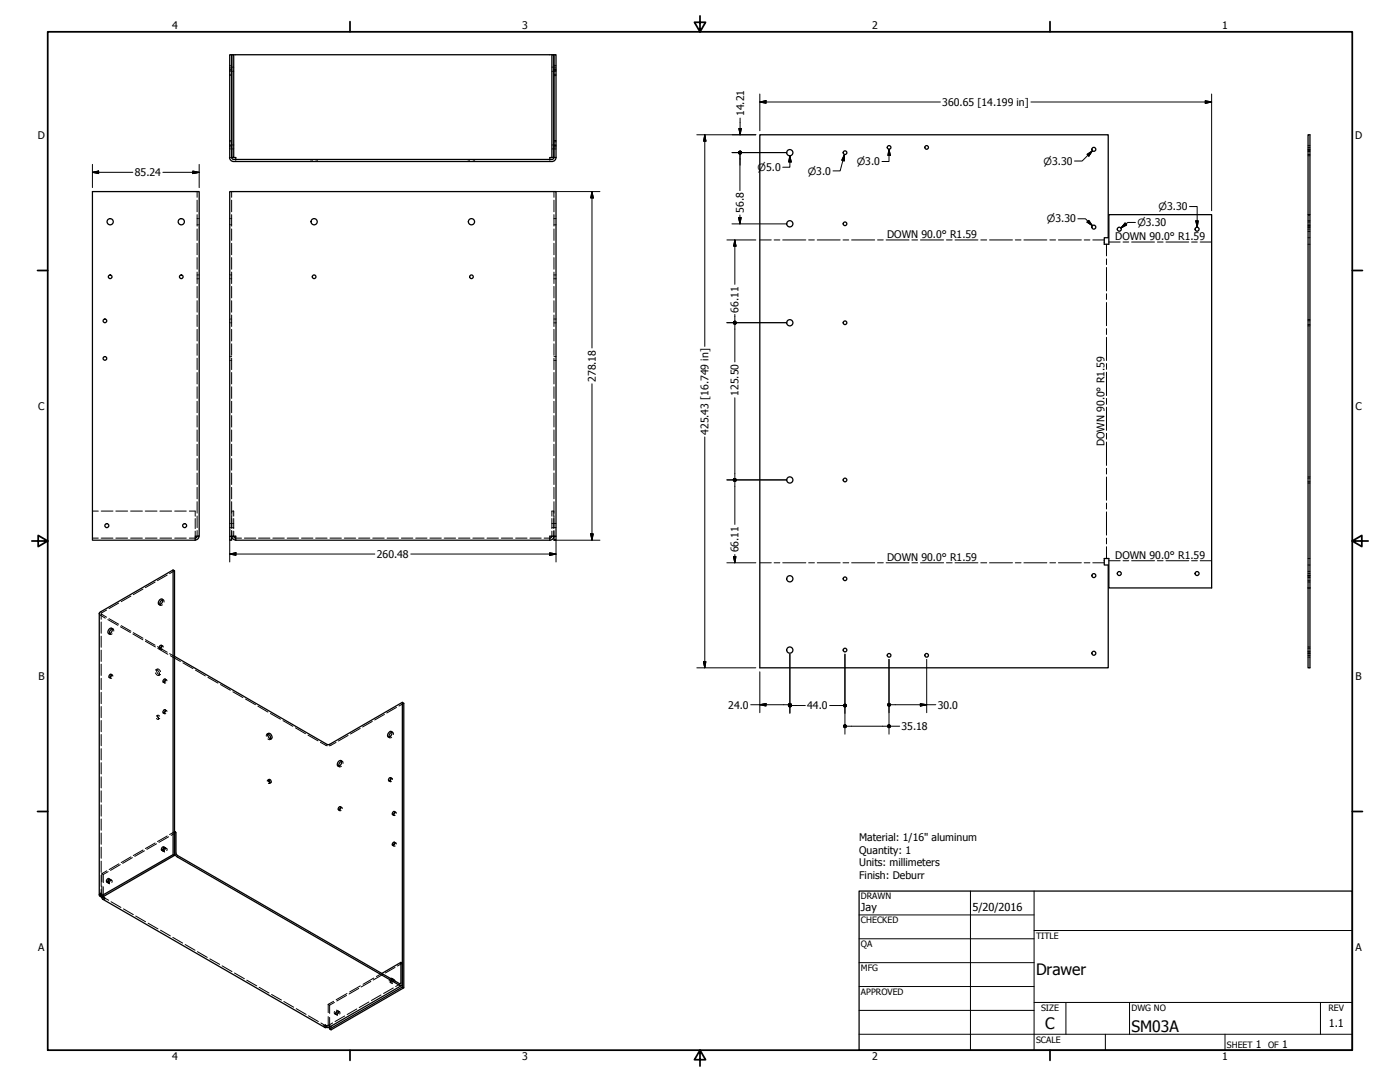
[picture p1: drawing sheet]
<svg xmlns="http://www.w3.org/2000/svg" width="559mm" height="432mm" viewBox="0 0 559 432" stroke-linecap="round" stroke-linejoin="round" font-family="sans-serif">
<!-- layer: Visible (ANSI) -->
<g fill="none" stroke="#000" stroke-width=".51">
<path d="M92.5 21.8h.8v41.1h-.8zM93.3 21.8h127M220.3 21.8h.7v41.1h-.7zM303.3 53.8h139v41.1h-1.5v2.6h1.8v-11.8h41v148.9h-41v-11.7h-1.8v2.6h1.5v41h-139zM36.9 76.5h42.6v137.5h-1.6v1.6h-41zM91.6 62.8l.5 1.2 1.1 .5M91.7 62.9v-41.1h.8v41.1M92.5 62.8l.2 .6 .5 .2M93.3 63.6h127.3l.5-.8v-41h.8v41.1l-.4 1.1-.8 .4-127.4 .1M93.3 62.9h.8v.7M220.3 62.9h-.8v.7M522.1 85.7v-31.9h.8v31.9"/>
<path d="M78.7 214l-.3 .5-.5 .3M79.4 214l-.3 .9-1.2 .6M91.7 214v-137.5h130.2v137.5M92.5 214v1.6h-.8v-1.6h2.4v1.6M92.5 214l.7 1.2 .9 .3M93.3 214l.2 .5 .6 .3M220.3 214l-.3 .5-.5 .3M221.1 214v1.6h.8v-1.6h-2.4v1.6h-125.4M221.1 214l-.5 1.1-1.1 .5M63.7 239.4l.7-.4a1.18 1.18 0 0 1 .3 1.5 1.18 1.18 0 0 1-1.5 .5v-.8zM64.9 239.4l-.9 .8-.2 1.1M69.1 227.5v113.6"/>
<path d="M522.1 234.6v-148.9h.8v148.9M522.1 234.6v31.9h.8v-31.9M522.1 234.6h.8M43.6 251l.7-.4a1.27 1.27 0 0 1 .4 1.5 1.27 1.27 0 0 1-1.4 .8l-.2-1.1zM44.8 251l-.9 .7-.2 1.2M63.7 257.9l.5-.4a.62 .62 0 0 1 .2 .9 .62 .62 0 0 1-.9 .1zM64.6 257.9l-.5 .8M43.8 269.2l.3-.2a.7 .7 0 0 1 .2 .9 .7 .7 0 0 1-.8 .4zM44.5 269.5l-.5 .8M65.4 271.1l.3-.1a.63 .63 0 0 1 .2 .8 .63 .63 0 0 1-.9 .2zM66 271.3l-.4 .9M69.7 261.9l61 35.3 .9-.1 29-16.8 .6 .4v113.5"/>
<path d="M65.4 283.3l.3-.1a.63 .63 0 0 1 .2 .9 .63 .63 0 0 1-.9 .2zM66 283.6l-.4 .9M106.9 292.9l.9 .8 .2 1.2M107.1 292.7a1.43 1.43 0 0 1 1.2 2.1 1.46 1.46 0 0 1-1.2-2.1zM155.3 292.3l.6-.5a1.18 1.18 0 0 1 .3 1.6 1.18 1.18 0 0 1-1.5 .5v-.8zM156.4 292.2l-.9 .8-.2 1.1M160.6 280.3v113.6l-29 16.8M107.2 311.4l.1-.3a.71 .71 0 0 1 .8 .4 .71 .71 0 0 1-.2 .9l-.7-1 .5 .9M135.1 303.8l.7-.3a1.18 1.18 0 0 1 .3 1.5 1.18 1.18 0 0 1-1.4 .5v-.8zM136.3 303.8l-.9 .8-.2 1.2M155.4 310.5l.3-.2a.6 .6 0 0 1 .3 .9 .6 .6 0 0 1-.9 .1zM156.1 310.7l-.5 .9"/>
<path d="M65 339.3l.5-.5v-.7a.76 .76 0 0 0-.9 .3 .76 .76 0 0 0 .1 1l.8-1.1-.5 1M135.1 322.3l.5-.4a.65 .65 0 0 1 .3 .9 .65 .65 0 0 1-1 .2zM136 322.3l-.5 .9M156.7 324.2l.5-.4a.72 .72 0 0 1 .2 .8 .72 .72 0 0 1-.7 .5zM157.6 324.2l-.5 .9M157.6 336.5l-.5 .8 .4-1.1a.71 .71 0 0 0-.8 .3 .71 .71 0 0 0 .1 .9l.3-.1M39.8 356.7l-.2 .6 .5 .5 29-16.7 .6 .3-29.1 16.7-.5-.3v-1.3zM40.6 358.1l.4-.2 .8 .9h-.9zM41 358.8l88.9 51.3 1.4-.1 29-16.7M42.7 351l.5-.4a.78 .78 0 0 1 .3 1 .78 .78 0 0 1-1 .4zM43.6 351l-.6 1M43.6 351l-.5 1"/>
<path d="M69.7 341.4v-113.6l-.6-.3-29.5 17.2v112.4M155.9 390.5h.4l.2 .3M160 384l.6 .4v8.2l-.3 .6-.5 .1-89.4-51.5-.7-1.7v-8.2l.5 .3v8.2l.6 1 88.8 51.2 .4-.4v-8.2l-7.6 4.5M160.6 393.9l.6 .3-29.1 16.8-.5-.3v-.9M131.5 409.9h.1"/>
<circle cx="354.9" cy="58.8" r=".73"/>
<circle cx="369.9" cy="58.8" r=".73"/>
<circle cx="436.6" cy="59.6" r=".79"/>
<circle cx="315.2" cy="60.9" r="1.24"/>
<circle cx="337.3" cy="60.9" r=".73"/>
<circle cx="44" cy="88.5" r="1.24"/>
<circle cx="72.4" cy="88.5" r="1.24"/>
<circle cx="125.4" cy="88.5" r="1.24"/>
<circle cx="188.2" cy="88.5" r="1.24"/>
<circle cx="315.2" cy="89.3" r="1.24"/>
<circle cx="337.3" cy="89.3" r=".73"/>
<circle cx="436.6" cy="90.6" r=".79"/>
<circle cx="446.8" cy="91.5" r=".79"/>
<circle cx="477.8" cy="91.5" r=".79"/>
<circle cx="44" cy="110.5" r=".73"/>
<circle cx="72.4" cy="110.5" r=".73"/>
<circle cx="125.4" cy="110.5" r=".73"/>
<circle cx="188.2" cy="110.5" r=".73"/>
<circle cx="41.9" cy="128" r=".73"/>
<circle cx="315.2" cy="128.8" r="1.24"/>
<circle cx="337.3" cy="128.8" r=".73"/>
<circle cx="41.9" cy="143" r=".73"/>
<circle cx="315.2" cy="191.5" r="1.24"/>
<circle cx="337.3" cy="191.5" r=".73"/>
<circle cx="42.6" cy="209.8" r=".79"/>
<circle cx="73.7" cy="209.8" r=".79"/>
<circle cx="315.2" cy="231" r="1.24"/>
<circle cx="337.3" cy="231" r=".73"/>
<circle cx="436.6" cy="229.7" r=".79"/>
<circle cx="446.8" cy="228.9" r=".79"/>
<circle cx="477.8" cy="228.9" r=".79"/>
<circle cx="315.2" cy="259.4" r="1.24"/>
<circle cx="337.3" cy="259.4" r=".73"/>
<circle cx="354.9" cy="261.5" r=".73"/>
<circle cx="369.9" cy="261.5" r=".73"/>
<circle cx="436.6" cy="260.7" r=".79"/>
</g>
<!-- layer: Hidden (ANSI) -->
<g fill="none" stroke="#000" stroke-width=".4">
<path d="M91.7 27.6h.2M91.7 26.1h.2M91.7 29.7h.2M91.7 28.2h.2M91.7 30.2h.2M91.7 27.7h.2M91.7 28.4h.2M91.7 26.8h.2M92.2 27.6h.3M92.2 26.1h.3M92.2 29.7h.3M92.2 28.2h.3"/>
<path d="M92.2 30.2h.3M92.2 27.7h.3M92.2 28.4h.6M92.2 26.8h.6M93 28.4h.3M93 26.8h.3M220.3 28.4h.2M220.3 26.8h.2M220.8 28.4h.6M220.8 26.8h.6M221.1 27.6h.3M221.1 26.1h.3"/>
<path d="M221.1 29.7h.3M221.1 28.2h.3M221.1 30.2h.3M221.1 27.7h.3M221.6 27.6h.3M221.6 26.1h.3M221.6 29.7h.3M221.6 28.2h.3M221.6 30.2h.3M221.6 27.7h.3M221.6 28.4h.3M221.6 26.8h.3"/>
<path d="M91.7 58.6h.2M91.7 56.1h.2M91.7 58.1h.2M91.7 56.6h.2M91.7 59.4h.2M91.7 57.8h.2M92.2 58.6h.3M92.2 56.1h.3M92.2 58.1h.3M92.2 56.6h.3M92.2 59.4h.6M92.2 57.8h.6"/>
<path d="M93 59.4h.3M93 57.8h.3M220.3 59.4h.2M220.3 57.8h.2M220.8 59.4h.6M220.8 57.8h.6M221.1 58.6h.3M221.1 56.1h.3M221.1 58.1h.3M221.1 56.6h.3M221.6 58.6h.3M221.6 56.1h.3"/>
<path d="M221.6 58.1h.3M221.6 56.6h.3M221.6 59.4h.3M221.6 57.8h.3M522.1 58h.3M522.1 59.6h.3M522.1 59.7h.3M522.1 58.8h.3M522.6 58h.3M522.6 59.6h.3M522.6 59.7h.3M522.6 58.8h.3"/>
<path d="M78.7 76.5v2.2M78.7 79.9v4.6M91.7 62.9h.2M92.2 62.9h.3M92.5 76.5v2.2M92.5 79.9v4.6M94.1 63.6v.3M94.1 64.2v.3M124.1 63.6v.3M124.1 64.2v.3M124.7 63.6v.3M124.7 64.2v.3"/>
<path d="M126.2 63.6v.3M126.2 64.2v.3M126.7 63.6v.3M126.7 64.2v.3M186.9 63.6v.3M186.9 64.2v.3M187.4 63.6v.3M187.4 64.2v.3M188.9 63.6v.3M188.9 64.2v.3M189.4 63.6v.3M189.4 64.2v.3"/>
<path d="M219.5 63.6v.3M219.5 64.2v.3M221.1 76.5v2.2M221.1 79.9v4.6M221.1 62.9h.3M221.6 62.9h.3M522.1 60.1h.3M522.1 61.7h.3M522.1 62.2h.3M522.1 60.5h.3M522.6 60.1h.3M522.6 61.7h.3"/>
<path d="M522.6 62.2h.3M522.6 60.5h.3M78.7 89.7h.2M78.7 87.2h.2M78.7 85.7v4.5M78.7 91.4v4.5M78.7 97.1v4.6M79.2 89.7h.3M79.2 87.2h.3M91.7 89.7h.2M91.7 87.2h.2M92.2 89.7h.3"/>
<path d="M92.2 87.2h.3M92.5 85.7v4.5M92.5 91.4v4.5M92.5 97.1v4.6M221.1 85.7v4.5M221.1 91.4v4.5M221.1 97.1v4.6M221.1 89.7h.3M221.1 87.2h.3M221.6 89.7h.3M221.6 87.2h.3M522.1 97.5h.3"/>
<path d="M522.1 94.9h.3M522.1 88.1h.3M522.1 90.6h.3M522.1 88.6h.3M522.1 90h.3M522.1 89.8h.3M522.1 91.4h.3M522.1 90.7h.3M522.1 92.3h.3M522.6 97.5h.3M522.6 94.9h.3M522.6 88.1h.3"/>
<path d="M522.6 90.6h.3M522.6 88.6h.3M522.6 90h.3M522.6 89.8h.3M522.6 91.4h.3M522.6 90.7h.3M522.6 92.3h.3M78.7 111.3h.2M78.7 109.7h.2M78.7 102.8v4.6M78.7 108.6v4.6M78.7 114.3v4.6"/>
<path d="M79.2 111.3h.3M79.2 109.7h.3M91.7 111.3h.2M91.7 109.7h.2M92.2 111.3h.3M92.2 109.7h.3M92.5 102.8v4.6M92.5 108.6v4.6M92.5 114.3v4.6M221.1 102.8v4.6M221.1 108.6v4.6M221.1 114.3v4.6"/>
<path d="M221.1 111.3h.3M221.1 109.7h.3M221.6 111.3h.3M221.6 109.7h.3M78.7 120v4.6M78.7 125.7v4.6M78.7 131.4v4.7M78.7 137.2v4.6M91.7 128.8h.2M91.7 127.3h.2M92.2 128.8h.3M92.2 127.3h.3"/>
<path d="M92.5 120v4.6M92.5 125.7v4.6M92.5 131.4v4.7M92.5 137.2v4.6M221.1 120v4.6M221.1 125.7v4.6M221.1 131.4v4.7M221.1 137.2v4.6M221.1 128.8h.3M221.1 127.3h.3M221.6 128.8h.3M221.6 127.3h.3"/>
<path d="M522.1 128h.3M522.1 129.5h.3M522.1 127.6h.3M522.1 130h.3M522.6 128h.3M522.6 129.5h.3M522.6 127.6h.3M522.6 130h.3M78.7 142.9v4.6M78.7 148.7v4.5M78.7 154.4v4.6M91.7 143.8h.2"/>
<path d="M91.7 142.3h.2M92.2 143.8h.3M92.2 142.3h.3M92.5 142.9v4.6M92.5 148.7v4.5M92.5 154.4v4.6M221.1 142.9v4.6M221.1 148.7v4.5M221.1 154.4v4.6M221.1 143.8h.3M221.1 142.3h.3M221.6 143.8h.3"/>
<path d="M221.6 142.3h.3M78.7 160.1v4.6M78.7 165.9v4.5M78.7 171.6v4.5M78.7 177.3v4.6M92.5 160.1v4.6M92.5 165.9v4.5M92.5 171.6v4.5M92.5 177.3v4.6M221.1 160.1v4.6M221.1 165.9v4.5M221.1 171.6v4.5"/>
<path d="M221.1 177.3v4.6M78.7 183v4.6M78.7 188.8v4.6M78.7 194.5v4.6M92.5 183v4.6M92.5 188.8v4.6M92.5 194.5v4.6M221.1 183v4.6M221.1 188.8v4.6M221.1 194.5v4.6M522.1 190.3h.3M522.1 192.8h.3"/>
<path d="M522.1 190.8h.3M522.1 192.3h.3M522.6 190.3h.3M522.6 192.8h.3M522.6 190.8h.3M522.6 192.3h.3M36.9 204h2.3M36.9 214.8h2.3M40.4 204h4.7M40.4 214.8h4.7M46.2 204h4.7M46.2 214.8h4.7"/>
<path d="M52.1 204h4.7M52.1 214.8h4.7M58 204h4.7M58 214.8h4.7M63.8 204h4.7M63.8 214.8h4.7M69.7 204h4.7M69.7 214.8h4.7M75.6 204h2.3v2M75.6 214.8h2.3M77.9 206.9v4M77.9 212v2"/>
<path d="M78.7 200.2v4.6M78.7 205.9v4.7M78.7 211.7v2.3M91.7 210.6h.2M91.7 208.9h.2M92.2 210.6h.6M92.2 208.9h.6M92.5 200.2v4.6M92.5 211.7v2.3M92.8 204h-.3v6.9M93 204h.3v2M93 210.6h.3"/>
<path d="M93 208.9h.3M93.3 206.9v4M93.3 212v2M94.1 214.8h2.3M97.5 214.8h4.6M103.2 214.8h4.6M108.9 214.8h4.6M114.6 214.8h4.6M120.3 214.8h4.6M126 214.8h4.6M131.7 214.8h4.6M137.4 214.8h4.6"/>
<path d="M143.1 214.8h4.5M148.8 214.8h4.6M154.5 214.8h4.6M160.2 214.8h4.6M165.9 214.8h4.5M171.6 214.8h4.5M177.3 214.8h4.6M183 214.8h4.6M188.7 214.8h4.5M194.4 214.8h4.5M200.1 214.8h4.6M205.8 214.8h4.6"/>
<path d="M211.5 214.8h4.5M217.2 214.8h2.3M220.3 206.9v4M220.3 212v2M220.3 210.6h.2M220.3 208.9h.2M220.5 204h-.2v2M220.8 204h.2v2M220.8 210.6h.6M220.8 208.9h.6M221 206.9v4M221 212v2"/>
<path d="M221.1 200.2v4.6M221.1 205.9v4.7M221.1 211.7v2.3M221.6 210.6h.3M221.6 208.9h.3M52.3 237.9l-3.9 2.2M57.1 235.1l-3.9 2.2M61.9 232.3l-3.9 2.2M64.7 239.1l.2 .1M64.9 239.4l.5 .1 .1 .8M65 239.3l.2 .1M66.7 229.5l-3.8 2.2"/>
<path d="M69.7 227.8l-2 1.1M522.1 222.9h.3M522.1 225.5h.3M522.1 232.3h.3M522.1 229.7h.3M522.1 231.8h.3M522.1 230.3h.3M522.1 230.5h.3M522.1 228.9h.3M522.1 228h.3M522.6 222.9h.3M522.6 225.5h.3"/>
<path d="M522.6 232.3h.3M522.6 229.7h.3M522.6 231.8h.3M522.6 230.3h.3M522.6 230.5h.3M522.6 228.9h.3M522.6 228h.3M39.6 244.9l.1 .2M39.8 245.4l2.2 1.3M40.4 244.9v2.2M40.4 248.2v4.5M40.4 253.9v4.4"/>
<path d="M40.4 259.5v4.5M40.4 245l2.1 1.3M42.5 243.5l-2.1 1.2M43.1 247.3l4 2.3M43.3 252.9l.2 .1M43.5 246.9l3.9 2.2M43.7 252.9l.4 .3 .7-.3M43.7 253l.2 .2M44.6 250.7l.2 .1M44.8 251l.5 .1 .1 .7M45 250.9l.1 .1M47.4 240.7l-3.9 2.2"/>
<path d="M48.1 250.1l4 2.3M48.4 249.7l3.9 2.2M53 253l4 2.3M53.2 252.5l3.9 2.2M58 255.3l3.9 2.2M58 255.9l4 2.3M62.9 258.1l3.8 2.2M63 258.8l4 2.3M63.4 241.2l.2 .2M63.7 258.8l.2 .1M63.8 241.3l.4 .3 .6-.2M63.8 241.5l.2 .1"/>
<path d="M64.1 258.7l.2 .4 .4-.1M64.1 259l.2 .1M64.5 257.5l.1 .1M64.6 257.9l.4-.1 .2 .5M64.8 257.7l.2 .1M522.1 258.7h.3M522.1 258.2h.3M522.1 259.9h.3M522.6 258.7h.3M522.6 258.2h.3M522.6 259.9h.3M40.4 265v4.6"/>
<path d="M40.4 270.7v4.5M40.4 276.3v4.5M43.6 270.4l.2 .1M43.9 270.6l.2 .1M44 270.3l.2 .4 .4-.1M44.3 269.1l.2 .1M44.5 269.5l.5-.1v.5M44.7 269.3l.2 .1M62.2 267.4a1.42 1.42 0 0 1 1.2 2.2l-.6-.1-.8-1M62.4 267.3h-.2M62.7 267l-.2 .1M63.6 269.4l-.2 .2"/>
<path d="M64.1 268l-1-1a1.24 1.24 0 0 0-.5 1.4 1.24 1.24 0 0 0 1.4 .8l-.2 .1M65.2 272.3l.1 .1M65.5 272.5l.2 .1M65.6 272.2l.2 .4 .4-.1M65.9 271l.2 .1M66 271.3h.5l.1 .4M66.3 271.2l.2 .1M67.7 260.9l2 1M68 261.7l4 2.3M73 264.5l4 2.3M78 267.4l4 2.3M83 270.3l4 2.3"/>
<path d="M88 273.2l3.9 2.3M93 276.1l4 2.3M98 279l4 2.2M522.1 262.3h.3M522.1 260.8h.3M522.1 260.2h.3M522.1 260.7h.3M522.1 261.6h.3M522.6 262.3h.3M522.6 260.8h.3M522.6 260.2h.3M522.6 260.7h.3"/>
<path d="M522.6 261.6h.3M40.4 281.9v4.5M40.4 287.5v4.5M40.4 293.1v4.5M40.4 298.8v4.5M62.6 285.6l-.2 .2M62.7 285.8l.6 .9-.2 .4-.6-.4M63 285.4l-.2 .2M63.4 287l-.2 .1M63.7 285.8l-.4-.4-.5 .4 .7 1M63.8 286.7l-.2 .1M65.2 284.5l.1 .2"/>
<path d="M65.5 284.7l.2 .2M65.6 284.5l.2 .4 .4-.2M65.9 283.2l.2 .1M66 283.6h.5l.1 .4M66.3 283.5h.2M102.9 281.8l4 2.4M106.7 292.9l-.1 .1M106.9 292.9l-.5 .2-.1 .7M106.9 294.9l.7 .3 .4-.3M107.1 292.7h-.2M107.9 284.7l4.1 2.3M108 295l-.2 .1"/>
<path d="M108.3 294.8l-.2 .2M113 287.6l3.9 2.3M117.9 290.4l4 2.4M122.9 293.4l4 2.3M127.9 296.2l2.7 1.4M134.1 296.3l-2.7 1.3M138.9 293.5l-3.8 2.2M143.8 290.7l-3.9 2.2M148.6 287.9l-3.9 2.2M153.4 285.1l-3.9 2.2M154.9 294.1l.2 .1M155.3 294.1l.4 .3 .6-.2"/>
<path d="M155.3 294.3l.2 .1M156.2 291.9l.2 .1M156.4 292.2l.5 .2 .1 .7M156.6 292.2h.2M158.2 282.3l-3.8 2.2M161.2 280.7l-1.9 1M40.4 304.4v4.5M40.4 310v4.5M40.4 315.6v4.5M107 311.3l-.2 .1M107.2 311.4h-.5v.4M107.4 311l-.2 .1"/>
<path d="M107.7 312.3l-.2 .4-.4-.2M107.8 312.5l-.2 .2M108.1 312.4l-.2 .1M134.9 305.7l.2 .1M135.2 305.8l.4 .3 .7-.3M135.3 305.9l.1 .1M136.1 303.5l.2 .2M136.3 303.8l.5 .2 .1 .7M136.5 303.7l.2 .1M155.2 311.7h.2M155.6 311.8l.2 .2M155.6 311.6l.2 .4 .4-.2"/>
<path d="M156 310.3l.1 .2M156.1 310.7h.5l.1 .4M156.3 310.5l.2 .1M40.4 321.2v4.5M40.4 326.8v4.5M40.4 332.4v4.5M40.4 338.1v4.4M57.1 339.2l-3.9 2.2M57.7 339.5l-3.9 2.3M61.9 336.4l-3.9 2.2M62.5 336.7l-3.9 2.3M64.6 339.4l.2 .1"/>
<path d="M65 339.3l.2 .4 .5-.1-.5 .2-.2-.5M65 339.6l.3 .3M65.4 337.9l.2 .2M65.8 338.2l.4 .2M66.1 338.8l-.1-.5h-.5h.5l.2 .5M66.4 338.5l.1 .1M66.5 339.5l.2-.6a.77 .77 0 0 0-1 .1 .77 .77 0 0 0 0 1M66.7 333.6l-3.8 2.3M67.3 333.9l-3.9 2.3M69.7 331.9l-2 1.2M70.2 332.2l-1.9 1.2M135.1 323.2l.2 .1"/>
<path d="M135.5 323.2l.2 .4 .4-.1M135.5 323.5h.2M135.9 321.9l.2 .1M136 322.3h.5l.1 .4M136.3 322.1l.2 .2M156.7 325.1l.2 .1M156.7 337.4l.2 .1M157.1 325.1l.2 .4 .4-.1M157.1 337.3l.2 .4 .4-.1M157.1 325.4h.1M157.1 337.6l.1 .1M157.4 323.8l.2 .1"/>
<path d="M157.4 336.1l.2 .1M157.6 324.2h.5v.4M157.6 336.5l.5-.1v.5M157.8 324l.2 .2M157.8 336.3l.2 .1M40.1 356.5l.2 .1M40.4 343.7v4.5M40.4 349.2v4.6M40.4 354.9v2.2M40.4 357.3l.7 .6M40.4 356.7l.2 .1M40.6 356.8l.1 .4"/>
<path d="M40.6 356.8l-.2 .2M40.6 348.7v3.2M40.6 353.6v3.7M40.6 357.7v.4M41 357.7l.2 .1M41 348.9l.2 .1M41.1 357.8h.1M41.2 353.9l.1 3.6M41.2 357.8l.1 .3M41.2 349v3.2M41.4 358.1l2 1.2M41.5 357.9l.3 .2"/>
<path d="M41.8 358.1l-.3 .1M41.8 358.1v.2M41.8 358.6v.2M42.6 347.5l-2 1.2 .2 .1M42.6 352l.2 .2M43 352l.2 .4 .5-.2M43 352.3l.4 .2M43.1 352l.2 .4 .5-.1M43.2 347.9l-2 1.1M43.4 350.6l.2 .1M43.6 351h.5v.5M43.6 351h.5l.1 .5"/>
<path d="M43.6 352.6l.2 .1M43.8 350.8l.5 .3M44.3 359.9l4 2.2M44.4 351.2l.2 .1M44.6 352.2l.1-.9h-.5l-.6 1.2M47.4 344.7l-3.8 2.3M48 345.1l-3.9 2.2M52.3 341.9l-3.9 2.3M52.8 342.3l-3.8 2.3M49.3 362.7l3.9 2.3M54.2 365.6l3.9 2.3M59.1 368.4l4 2.3"/>
<path d="M64.1 371.2l3.9 2.3M69 374.1l3.9 2.3M73.9 376.9l4 2.3M78.8 379.8l3.9 2.3M83.8 382.7l3.9 2.2M88.6 385.4l4 2.3M93.6 388.3l3.9 2.3M98.5 391.2l4 2.2M103.4 394l4 2.3M108.4 396.9l3.9 2.2M113.3 399.7l3.9 2.3M133.2 399.6l-2.2 1.2"/>
<path d="M138.3 397.3l-3.9 2.2M138.5 396.5l-4.3 2.5M143.2 394.5l-3.9 2.2M143.8 393.4l-4.2 2.5M147.3 399.9l-3.9 2.2M148 391.7l-3.9 2.2M149.2 390.3l-4.3 2.5M152.1 397.1l-3.9 2.2M152.4 388.5l-2.2 1.2M152.8 388.9l-3.8 2.2M155.5 391.9l.2 .1M155.9 390.5l-.6 .9"/>
<path d="M155.9 392.1l.4 .3M156 392v-.6l.5-.6-.5 1.2M156.3 390.5l.2 .1M156.5 392.4l.2 .2M156.5 390.8h.5l-.1 .9M156.7 390.7l.4 .2M157 391.7l.1-.6-.3-.3-.8 1M157 394.3l-3.9 2.2M157.3 391l.2 .1M157.5 392v-.8h-.4l-.5 .5-.1 .7M157.7 386.1l-3.9 2.2M159.8 392.6l-1.9 1.1"/>
<path d="M160.6 384.4l-2 1.1M118.2 402.5l4 2.3M123.1 405.4l4 2.3M128.1 408.2l1.9 1.2M129.3 409.3v.3M129.3 409.3l.2 .1M129.5 409.8l.2 .2M129.5 409.2l-.2 .1M129.7 409.6l.7 .2M129.9 409v.3M129.9 409l-.2 .1M129.9 409l.1 .1"/>
<path d="M130.4 409.3l.3 .1M130.4 409.3l-.2 .1M130.4 409.3v.2M130.4 409.8v.2M130.9 409.9h.6M131 405.7l-.1 3.6M131 400.8l.2 .1M131 400.8v3.3M131.4 401.1l.2 3.3M131.4 409.8l-.1 .2M131.6 409.3l-.3 .1M131.6 409.3l.2 .1"/>
<path d="M131.6 409.3l-.1 .3M131.6 406v3.5M131.6 409.6v.2M131.8 409.8l-.2 .1M132 409.6h.1M132.1 409.6v.5M132.1 410.5v.5M132.1 409.6l-.1 .2M132.8 408.2l-2 1.2-.5-.2M133.5 400l-1.9 1.1M133.5 404.6l.2 .1M133.9 404.7l.5 .3"/>
<path d="M134.4 403.1l.2 .1M134.5 403.4l-.3 .9-.5 .3-.3-.4 .1-.5M134.6 405.1l.1 .1M134.7 403.4l.5 .2M135 404.3v-.8h-.4l-.6 .6v.6M135.1 403.7v.6l-.5 .6h-.5v-.8M135.4 403.7l.2 .1M135.6 404.7l.1-.6-.3-.4-.8 .7v.6M137.6 405.4l-3.9 2.3M142.4 402.7l-3.8 2.2"/>
</g>
<!-- layer: Bend Centerline (ANSI) -->
<g fill="none" stroke="#000" stroke-width=".4">
<path d="M303.3 95.8h4.5M309 95.8h2.3M312.4 95.8h9.2M322.8 95.8h2.3M326.2 95.8h9.1M336.5 95.8h2.3M339.9 95.8h9.2M350.3 95.8h2.3M353.7 95.8h9.1M364 95.8h2.3M367.4 95.8h9.2M377.8 95.8h2.2"/>
<path d="M381.2 95.8h9.1M391.5 95.8h2.3M395 95.8h9.1M405.3 95.8h2.2M408.7 95.8h9.1M419 95.8h2.3M422.5 95.8h9.1M432.8 95.8h2.2M436.2 95.8h4.6M441.6 97.5v4.6M442.6 96.6h4.5M448.2 96.6h2.3"/>
<path d="M451.7 96.6h9.1M462 96.6h2.2M465.4 96.6h9.1M475.6 96.6h2.3M479 96.6h4.6M441.6 103.3v2.3M441.6 106.7v9.4M441.6 117.2v2.3M441.6 120.7v9.3M441.6 131.1v2.4M441.6 134.6v9.3M441.6 145.1v2.3"/>
<path d="M441.6 148.5v9.4M441.6 159v2.4M441.6 162.5v9.3M441.6 172.9v2.4M441.6 176.4v9.3M441.6 186.9v2.3M441.6 190.4v9.2M441.6 200.8v2.3M441.6 204.3v9.3M441.6 214.8v2.2M441.6 218.2v4.7M303.3 224.6h4.5"/>
<path d="M309 224.6h2.3M312.4 224.6h9.2M322.8 224.6h2.3M326.2 224.6h9.1M336.5 224.6h2.3M339.9 224.6h9.2M350.3 224.6h2.3M353.7 224.6h9.1M364 224.6h2.3M367.4 224.6h9.2M377.8 224.6h2.2M381.2 224.6h9.1"/>
<path d="M391.5 224.6h2.3M395 224.6h9.1M405.3 224.6h2.2M408.7 224.6h9.1M419 224.6h2.3M422.5 224.6h9.1M432.8 224.6h2.2M436.2 224.6h4.6M442.6 223.8h4.5M448.2 223.8h2.3M451.7 223.8h9.1M462 223.8h2.2"/>
<path d="M465.4 223.8h9.1M475.6 223.8h2.3M479 223.8h4.6"/>
</g>
<!-- layer: Visible (ANSI) -->
<circle cx="69.7" cy="331.9" r=".25" fill="#000"/>
<!-- layer: Border (ANSI) -->
<g fill="none" stroke="#000" stroke-width=".7">
<path d="M19 12.7h520.8v406.4h-520.8zM139.7 8.6v4.1M279.4 6.3v6.4l-2.2-3.8h4.4l-2.2 3.8M419.1 8.6v4.1M15 107.9h4M539.8 107.9h4M12.7 215.9h6.3l-3.8-2.2v4.4l3.8-2.2M539.8 215.9l3.8 2.2v-4.4l-3.8 2.2h6.3M15 323.8h4M539.8 323.8h4M139.7 419.1v4.1M279.4 419.1l2.2 3.8h-4.4l2.2-3.8v6.3"/>
<path d="M419.1 419.1v4.1"/>
</g>
<!-- layer: Title (ANSI) -->
<g fill="none" stroke="#000" stroke-width=".4">
<path d="M387.3 355.6v63.5M412.7 355.6v63.5M342.9 365.1h69.8M342.9 374.6h69.8M412.7 371.3h127.1M342.9 384.2h69.8M342.9 393.7h69.8M342.9 412.7h196.9M342.9 403.2h69.8M412.7 400h127.1M425.4 400v12.7M441.2 412.7v6.4"/>
<path d="M450.8 400v12.7M488.9 412.7v6.4M527 400v12.7"/>
</g>
<path d="M342.9 355.6h196.9v63.5h-196.9z" fill="none" stroke="#000" stroke-width=".51"/>
<!-- layer: Dimension (ANSI) -->
<g fill="none" stroke="#000" stroke-width=".4">
<path d="M303.3 37.5v14.7M483.6 37.5v46.6M278.1 53.8h23.6M281.3 53.8l.4 2.5h-.9zM281.3 53.8v84.4M295 51.3h.9l-.5 2.5zM295.4 47.1v6.7M303.3 40.7l2.5-.5v1zM303.3 40.7h72M354.8 59.6l.5 2.4h-.9zM354.8 59.6v4.9h-2.8M411.5 40.7h72.1"/>
<path d="M481.1 40.2l2.5 .5-2.5 .5zM36.9 68.8l2.5-.5v1zM36.9 68.8h16.1M36.9 65.6v9.3M65 68.8h14.5M77 68.3l2.5 .5-2.5 .5zM79.5 65.6v9.3M221.9 76.5h17.6M236.3 76.5l.5 2.5h-1zM236.3 76.5v62.4M292.2 60.9h21.5M295.3 61.5v14.6"/>
<path d="M315.3 62.2l.5 2.4h-1zM315.3 62.2v4.5h-2.9M337.1 61.7l-.2 2.5-.9-.3zM337.1 61.7l-1.8 6.5h-2.8M433.9 61.6l2.1-1.4-1.4 2.1zM436 60.2l-4.1 4.1h-3M290.1 95.8h11.6M292.2 89.3h21.5M293.3 95.8l.5 2.4h-1zM293.3 95.8v17.7M294.8 86.8h1l-.5 2.5zM295.3 85.8v3.5"/>
<path d="M430.2 87.3h3.1l2.7 2.7M433.9 88.6l.7-.7 1.4 2.1zM449.1 89l.6 .8-2.3 1.2zM453.2 88.8h-3l-2.8 2.2M474.8 82.4h3v8.3M477.3 88.1h1l-.5 2.6zM290.1 128.8h23.6M293.3 125.5v2.6M293.3 129.4v15.1M236.3 153.2v62.4M293.3 158.8v32.1M281.3 174.4v92.1"/>
<path d="M290.1 191.5h23.6M293.3 192.2v17.1M91.7 215.6v8.7M221 215.6h18.5M221.9 215.6v8.7M235.8 213h1l-.5 2.6zM91.7 221.1l2.5-.5v1zM91.7 221.1h57.9M164 221.1h57.9M219.4 220.6l2.5 .5-2.5 .5zM290.1 224.6h11.6M292.8 222.1h1l-.5 2.5z"/>
<path d="M293.3 221.3v3.3M278.1 266.5h23.6M280.8 264h.9l-.4 2.5zM303.3 268.1v16.3M315.3 261v23.7M337.2 261v32M354.8 263.1v29.9M369.9 263.1v21.3M299.7 281.2h14.9M303.3 281.2l2.5-.4v.9zM315.9 281.6h5.5M331.2 281.6h5.5"/>
<path d="M337.9 289.8h16.4M354.8 289.8h4.3M355.5 281.2h18M367.3 280.8l2.6 .4-2.6 .5z"/>
</g>
<g fill="#000" stroke="#000" stroke-width=".4">
<path d="M281.3 53.8l.4 2.5zM281.3 53.8l.4 2.5h-.9zM295 51.3l.4 2.5zM295 51.3h.9l-.5 2.5zM303.3 40.7l2.5-.5zM303.3 40.7l2.5-.5v1zM481.1 41.2l2.5-.5zM481.1 40.2l2.5 .5-2.5 .5zM36.9 68.8l2.5-.5zM36.9 68.8l2.5-.5v1zM77 69.3l2.5-.5zM77 68.3l2.5 .5-2.5 .5z"/>
<path d="M236.3 76.5l.5 2.5zM236.3 76.5l.5 2.5h-1zM295.3 60.3l.7 .6zM294.9 60.5l.4-.2 .7 .6zM294.9 60.5l1.1 .4h-1.3zM294.7 60.9h1.3l-1.1 .4zM294.9 61.3l1.1-.4-.7 .6zM296 60.9l-.7 .6zM296 60.9l-.2 .4zM295.4 60.3l.6 .6zM295 60.5l.4-.2 .6 .6zM295 60.5l1 .4h-1.2z"/>
<path d="M294.8 60.9h1.2l-1 .4zM295 61.3l1-.4-.6 .6zM296 60.9l-.6 .6zM315.3 62.2l.5 2.4zM315.3 62.2l.5 2.4h-1zM337.1 61.7l-.2 2.5zM337.1 61.7l-.2 2.5-.9-.3zM354.8 59.6l.5 2.4zM354.8 59.6l.5 2.4h-.9zM436 60.2l-1.4 2.1zM433.9 61.6l2.1-1.4-1.4 2.1zM293.3 95.8l.5 2.4z"/>
<path d="M293.3 95.8l.5 2.4h-1zM294.8 86.8l.5 2.5zM294.8 86.8h1l-.5 2.5zM433.9 88.6l2.1 1.4zM433.9 88.6l.7-.7 1.4 2.1zM449.1 89l-1.7 2zM449.1 89l.6 .8-2.3 1.2zM477.3 88.1l.5 2.6zM477.3 88.1h1l-.5 2.6zM293.3 128.1l.6 .7zM292.9 128.3l.4-.2 .6 .7zM292.9 128.3l1 .5h-1.2z"/>
<path d="M292.7 128.8h1.2l-1 .4zM292.9 129.2l1-.4-.6 .6zM293.9 128.8l-.6 .6zM293.9 128.8l-.2 .4zM293.3 190.9l.6 .6zM292.9 191.1l.4-.2 .6 .6zM292.9 191.1l1 .4h-1.2zM292.7 191.5h1.2l-1 .5zM292.9 192l1-.5-.6 .7zM293.9 191.5l-.6 .7zM293.9 191.5l-.2 .5zM235.8 213l.5 2.6z"/>
<path d="M235.8 213h1l-.5 2.6zM91.7 221.1l2.5-.5zM91.7 221.1l2.5-.5v1zM219.4 221.6l2.5-.5zM219.4 220.6l2.5 .5-2.5 .5zM292.8 222.1l.5 2.5zM292.8 222.1h1l-.5 2.5zM280.8 264l.5 2.5zM280.8 264h.9l-.4 2.5zM303.3 281.2l2.5-.4zM303.3 281.2l2.5-.4v.9zM315.3 280.7l.4 .1 .2 .4z"/>
<path d="M314.8 280.8l.5-.1 .6 .5zM314.8 280.8l1.1 .4h-1.3zM314.6 281.2h1.3l-1.1 .5zM314.8 281.7l1.1-.5-.6 .7zM315.3 281.9l.6-.7zM315.9 281.2l-.2 .5zM315.3 280.9l.6 .7zM314.8 281.1l.5-.2 .6 .7zM314.8 281.1l1.1 .5h-1.3zM314.6 281.6h1.3l-1.1 .4zM314.8 282l1.1-.4-.6 .6zM315.9 281.6l-.6 .6z"/>
<path d="M315.9 281.6l-.2 .4zM337.2 280.9l.7 .7zM336.8 281.1l.4-.2 .7 .7zM336.8 281.1l1.1 .5h-1.2zM336.7 281.6h1.2l-1.1 .4zM336.8 282l1.1-.4-.7 .6zM337.2 282.2l.7-.6zM337.9 281.6l-.2 .4zM337.2 289.2l.7 .6zM336.8 289.4l.4-.2 .7 .6zM336.8 289.4l1.1 .4h-1.2zM336.7 289.8h1.2l-1.1 .5z"/>
<path d="M336.8 290.3l1.1-.5-.7 .6zM337.2 290.4l.7-.6zM337.9 289.8l-.2 .5zM354.8 289.2l.7 .6zM354.4 289.4l.4-.2 .7 .6zM354.4 289.4l1.1 .4h-1.2zM354.3 289.8h1.2l-1.1 .5zM354.4 290.3l1.1-.5-.7 .6zM355.5 289.8l-.7 .6zM355.5 289.8l-.2 .5zM354.8 280.7l.5 .1 .2 .4zM354.4 280.8l.4-.1 .7 .5z"/>
<path d="M354.4 280.8l1.1 .4h-1.2zM354.3 281.2h1.2l-1.1 .5zM354.4 281.7l1.1-.5-.7 .7zM354.8 281.9l.7-.7zM355.5 281.2l-.2 .5zM367.3 281.7l2.6-.5zM367.3 280.8l2.6 .4-2.6 .5z"/>
</g>
<g font-size="6.3">
<text x="413.5" y="389">Drawer</text>
<text x="417.2" y="410.6">C</text>
<text x="451.6" y="411.9">SM03A</text>
</g>
<g font-size="4.4">
<text x="343.7" y="363.5">Jay</text>
<text x="388.1" y="363.7">5/20/2016</text>
<text x="530.4" y="409.9">1.1</text>
</g>
<g font-size="4.2">
<text x="68.7" y="11.7">4</text>
<text x="208.4" y="11.7">3</text>
<text x="348.1" y="11.7">2</text>
<text x="487.8" y="11.7">1</text>
<text x="297" y="46.3" transform="rotate(-90 297 46.3)">14.21</text>
<text x="376.1" y="42.2">360.65 [14.199 in]</text>
<text x="15.1" y="55.5">D</text>
<text x="540.9" y="55.5">D</text>
<text x="53.8" y="70.3">85.24</text>
<text x="296.9" y="85" transform="rotate(-90 296.9 85)">56.8</text>
<text x="354.1" y="94.9">DOWN 90.0° R1.59</text>
<text x="445.1" y="95.7">DOWN 90.0° R1.59</text>
<text x="294.8" y="124.7" transform="rotate(-90 294.8 124.7)">66.11</text>
<text x="237.8" y="152.4" transform="rotate(-90 237.8 152.4)">278.18</text>
<text x="294.8" y="157.9" transform="rotate(-90 294.8 157.9)">125.50</text>
<text x="15.2" y="163.4">C</text>
<text x="541" y="163.4">C</text>
<text x="282.8" y="173.5" transform="rotate(-90 282.8 173.5)">425.43 [16.749 in]</text>
<text x="440.8" y="178.1" transform="rotate(-90 440.8 178.1)">DOWN 90.0° R1.59</text>
<text x="294.8" y="220.5" transform="rotate(-90 294.8 220.5)">66.11</text>
<text x="150.4" y="222.6">260.48</text>
<text x="354.1" y="223.7">DOWN 90.0° R1.59</text>
<text x="445.1" y="222.9">DOWN 90.0° R1.59</text>
<text x="15.3" y="271.4">B</text>
<text x="541.1" y="271.4">B</text>
<text x="290.7" y="282.8">24.0</text>
<text x="322.2" y="283.1">44.0</text>
<text x="374.3" y="282.8">30.0</text>
<text x="359.9" y="291.3">35.18</text>
<text x="342.9" y="335.7">Material: 1/16&quot; aluminum</text>
<text x="342.9" y="340.7">Quantity: 1</text>
<text x="342.9" y="345.7">Units: millimeters</text>
<text x="342.9" y="350.7">Finish: Deburr</text>
<text x="15.2" y="379.3">A</text>
<text x="541" y="379.3">A</text>
<text x="501.3" y="418.3">1</text>
<text x="511.8" y="418.3">1</text>
<text x="68.7" y="423.2">4</text>
<text x="208.4" y="423.2">3</text>
<text x="348.1" y="423.2">2</text>
<text x="487.8" y="423.2">1</text>
</g>
<g font-size="4">
<text x="341.9" y="65.9">⌀3.0</text>
<text x="416.6" y="65.7">⌀3.30</text>
<text x="302.4" y="68.2">⌀5.0</text>
<text x="322.4" y="69.7">⌀3.0</text>
<text x="462.5" y="83.9">⌀3.30</text>
<text x="417.9" y="88.8">⌀3.30</text>
<text x="454" y="90.2">⌀3.30</text>
</g>
<g font-size="3.5">
<text x="343.7" y="358.9">DRAWN</text>
<text x="343.7" y="368.5">CHECKED</text>
<text x="413.5" y="374.6">TITLE</text>
<text x="343.7" y="378">QA</text>
<text x="343.7" y="387.5">MFG</text>
<text x="343.7" y="397.1">APPROVED</text>
<text x="415.5" y="403.4">SIZE</text>
<text x="451.6" y="403.4">DWG NO</text>
<text x="530.3" y="403.4">REV</text>
<text x="413.5" y="416.1">SCALE</text>
<text x="489.7" y="418.3">SHEET</text>
<text x="506.2" y="418.3">OF</text>
</g>
</svg>
